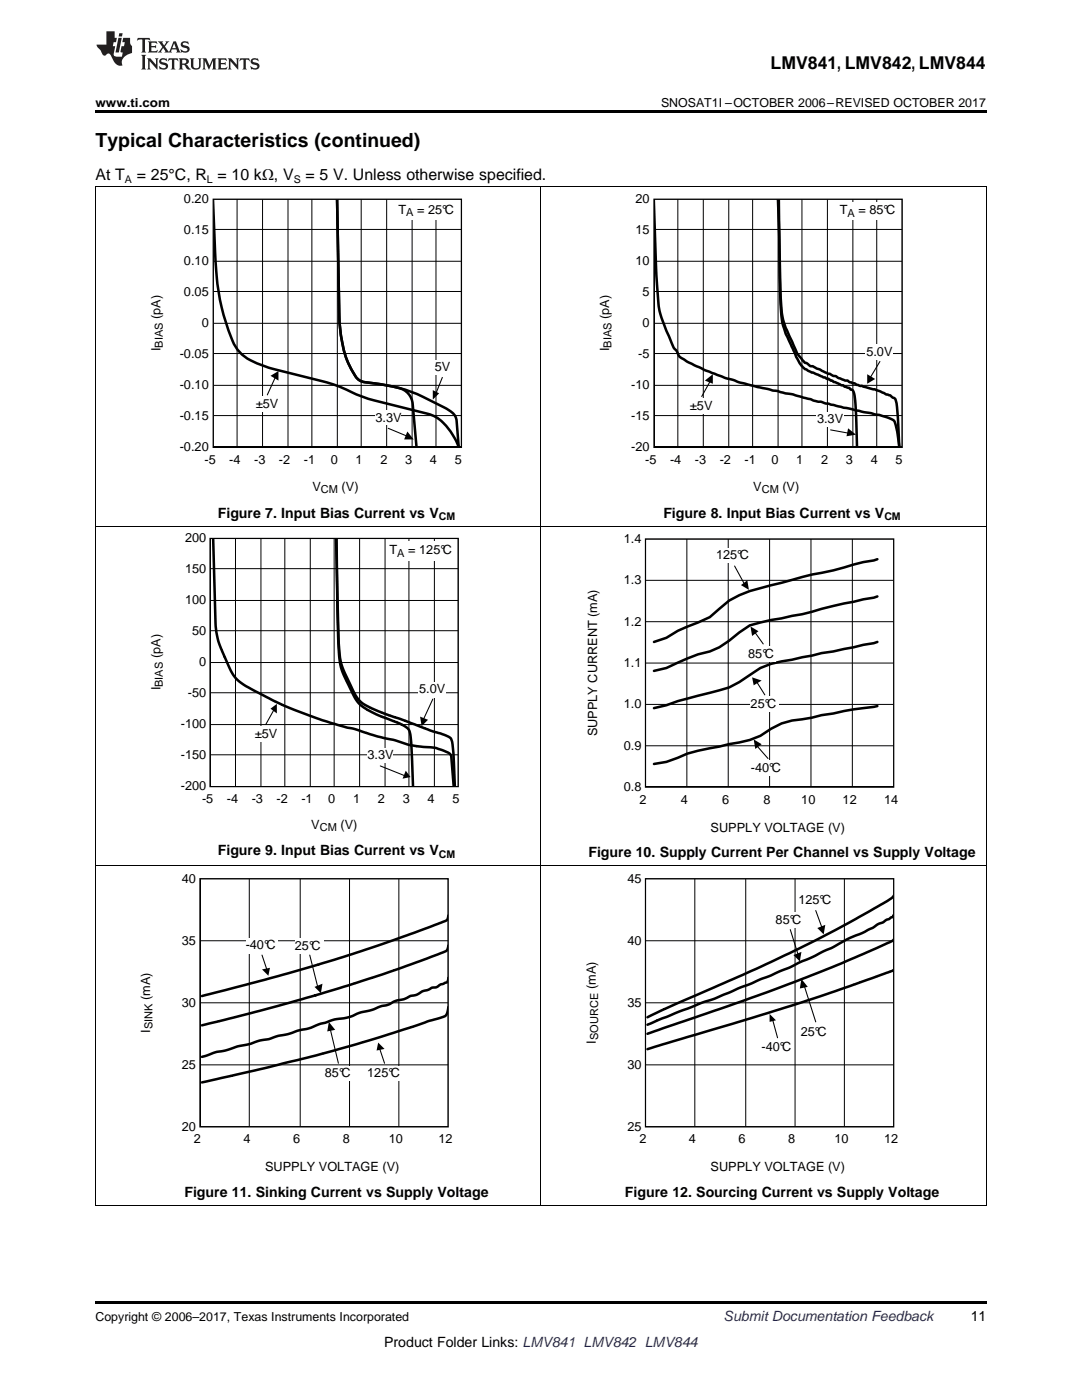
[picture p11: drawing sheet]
<svg xmlns="http://www.w3.org/2000/svg" width="216mm" height="279mm" viewBox="0 0 216 279" stroke-linecap="round" stroke-linejoin="round" font-family="sans-serif">
<path d="M19 259.7h177.8v.5h-177.8z" fill="#000"/>
<path d="M19.1 172.9v67.8M39.9 175.4h49.5v49.5h-49.5zM49.7 175.4v49.5M59.9 175.4v49.5M69.7 175.4v49.5M79.6 175.4v49.5M107.9 172.9v67.8M196.8 172.9v67.8M39.9 187.7h49.5M39.9 212.5h49.5M39.9 200.1h49.5M19 240.6h177.8" fill="none" stroke="#000" stroke-width=".2"/>
<path d="M39.4 174.7h50.6v50.7h-50.6z" fill="none" stroke="#fff" stroke-width=".91"/>
<path d="M89.5 182.7a1.38 1.38 0 0 1-1.4 1.4l-11.5 4.2-10 3.3-13.7 3.9-12.6 3.3M89.5 188.7a1.38 1.38 0 0 1-1.4 1.5l-11.5 4.2-9.4 3-11.8 3.4-15.1 3.8M89.5 195.1a.89 .89 0 0 1-.9 1.1l-.5 .2a4.1 4.1 0 0 1-2.1 .8l-.4 .2a6.1 6.1 0 0 0-2.6 1.2l-1 .1a7.6 7.6 0 0 1-3.1 1.1l-1.5 .7-1.3 .3a16.1 16.1 0 0 1-4.4 1.4 12 12 0 0 1-5.1 1.3l-2.8 .8a15 15 0 0 1-4.7 1.5l-1.5 .6-1.9 .3a16.4 16.4 0 0 1-4.3 1.1l-1.5 .5-2.6 .6a18.8 18.8 0 0 1-4.7 1.2l-2.3 .8M89.5 201a1.83 1.83 0 0 1-1.1 2l-13.9 4.4-11.3 3.2-10.3 2.6-12.6 2.8" fill="none" stroke="#000" stroke-width=".51"/>
<path d="M39.9 175.4v49.5h49.5v-49.5zM39.6 174.7h50.5v50.5h-50.5z" fill-rule="evenodd" fill="#fff"/>
<path d="M39.9 175.4h49.5v49.5h-49.5z" fill="none" stroke="#000" stroke-width=".24"/>
<path d="M52.3 190.6l.9 2.9" fill="none" stroke="#000" stroke-width=".21"/>
<path d="M52.3 193.5l1.6-.4-.3 1.6z" fill="#000"/>
<path d="M49.1 187.1h6.4v3.2h-6.4z" fill-rule="evenodd" fill="#fff"/>
<path d="M61.8 190.6l1.6 6.4" fill="none" stroke="#000" stroke-width=".21"/>
<path d="M62.8 197l1.5-.7-.3 1.9z" fill="#000"/>
<path d="M58.9 187.1h5.8v3.2h-5.8z" fill-rule="evenodd" fill="#fff"/>
<path d="M65.9 205.5l1.6 6.7" fill="none" stroke="#000" stroke-width=".21"/>
<path d="M65.6 203.9l1.3 1.6-1.6 .3z" fill="#000"/>
<path d="M64.7 212.8h5.7v2.9h-5.7z" fill-rule="evenodd" fill="#fff"/>
<path d="M75.8 209.3l.9 2.9" fill="none" stroke="#000" stroke-width=".21"/>
<path d="M75.5 208.1l1.2 1.2-1.6 .4z" fill="#000"/>
<path d="M73.2 212.8h7v2.9h-7z" fill-rule="evenodd" fill="#fff"/>
<path d="M128.3 174.7h50.6v50.7h-50.6z" fill="none" stroke="#fff" stroke-width=".91"/>
<path d="M128.8 175.4h49.5v49.5h-49.5zM138.6 175.4v49.5M148.8 175.4v49.5M158.6 175.4v49.5M168.5 175.4v49.5M128.8 187.7h49.5M128.8 212.5h49.5M128.8 200.1h49.5" fill="none" stroke="#000" stroke-width=".2"/>
<path d="M178.4 178.7l-.4 .5-1 .6-6.3 3.6-11.3 5.9-8.4 4-16.3 7.1-5.5 2.6M178.4 193.6l-8.8 3.2-11.1 3.7-29.3 8.9M178.4 187.5l-.8 .5-9.6 4.2-9.5 3.8-10.5 3.8-18.8 6.5M178.4 182.7l-1 .7-2.3 1.1-.9 .6-1.7 .9-3.1 1.3-3.4 1.9-8.4 3.9-14.9 6.2-2.7 .8-10.8 4.4" fill="none" stroke="#000" stroke-width=".51"/>
<path d="M128.8 175.4v49.5h49.5v-49.5zM128.5 174.7h50.5v50.5h-50.5z" fill-rule="evenodd" fill="#fff"/>
<path d="M128.8 175.4h49.5v49.5h-49.5z" fill="none" stroke="#000" stroke-width=".24"/>
<path d="M154.2 203.6l1 3.5" fill="none" stroke="#000" stroke-width=".21"/>
<path d="M153.6 202.4l1.2 1.2-1.2 .3z" fill="#000"/>
<path d="M152 207.4h6.3v2.9h-6.3z" fill-rule="evenodd" fill="#fff"/>
<path d="M160.5 197l2.3 6.9" fill="none" stroke="#000" stroke-width=".21"/>
<path d="M159.9 195.4l1.3 1.6-1.6 .3z" fill="#000"/>
<path d="M159.9 204.3h5.4v3.1h-5.4z" fill-rule="evenodd" fill="#fff"/>
<path d="M157.7 185.5l1.6 5.1" fill="none" stroke="#000" stroke-width=".21"/>
<path d="M158.3 190.6l1.6-.6-.3 1.9z" fill="#000"/>
<path d="M154.8 182h5.7v3.2h-5.7z" fill-rule="evenodd" fill="#fff"/>
<path d="M162.8 181.7l1.2 3.5" fill="none" stroke="#000" stroke-width=".21"/>
<path d="M163.1 185.2l1.6-.6-.3 1.9z" fill="#000"/>
<path d="M159.3 178.2h7v2.9h-7z" fill-rule="evenodd" fill="#fff"/>
<g fill="none" stroke="#000" stroke-width=".2">
<path d="M19.1 105.1v67.8M107.9 105.1v67.8M128.8 107.6h49.5v49.5h-49.5zM128.8 115.8h49.5M137.1 107.6v49.5M145.3 107.6v49.5M153.6 107.6v49.5M161.8 107.6v49.5M170.1 107.6v49.5M196.8 105.1v67.8M128.8 132.3h49.5M128.8 124.1h49.5"/>
<path d="M128.8 148.8h49.5M128.8 140.6h49.5M19 172.8h177.8"/>
</g>
<path d="M128.3 106.9h50.6v50.6h-50.6z" fill="none" stroke="#fff" stroke-width=".91"/>
<path d="M175.1 119l-8.8 1.9-6.2 1.7-8.4 1.6-2.1 .6-2.1 1.4a14.9 14.9 0 0 1-8.2 4.4l-6.3 2.7-2.5 .6M175.1 111.6l-.7 .3a53 53 0 0 0-8.1 1.9l-4.3 .9-6 1.6a59.6 59.6 0 0 0-8.5 2.5l-2 1.1-3.9 3.3-6.3 2.7-2.3 1.4-2.5 .8M175.1 128.1l-17.1 3.6a15.7 15.7 0 0 0-8.4 3 16.3 16.3 0 0 1-8 3.6l-11.1 3M175.1 140.9l-.7 .2a50.8 50.8 0 0 0-8.1 1.3l-2.4 .3-3.8 .9a13.8 13.8 0 0 0-8.4 3.3l-2.1 .8-6.1 1.3a30 30 0 0 0-8.2 2.2l-2.3 .9-2.5 .4" fill="none" stroke="#000" stroke-width=".51"/>
<path d="M128.8 107.6v49.5h49.5v-49.5zM128.5 106.9h50.5v50.5h-50.5z" fill-rule="evenodd" fill="#fff"/>
<path d="M128.8 107.6h49.5v49.5h-49.5z" fill="none" stroke="#000" stroke-width=".24"/>
<path d="M151 148.8l2.2 2.6" fill="none" stroke="#000" stroke-width=".21"/>
<path d="M150.4 147.6l1.6 .9-1.3 1z" fill="#000"/>
<path d="M149.8 151.7h6.6v3.2h-6.6z" fill-rule="evenodd" fill="#fff"/>
<path d="M151 136.1l1.6 2.6" fill="none" stroke="#000" stroke-width=".21"/>
<path d="M150.1 135.2l1.9 .6-1.6 1z" fill="#000"/>
<path d="M149.8 139h5.7v3.2h-5.7z" fill-rule="evenodd" fill="#fff"/>
<path d="M150.7 126.3l1.6 2.2" fill="none" stroke="#000" stroke-width=".21"/>
<path d="M149.8 125l1.5 1-1.2 .9z" fill="#000"/>
<path d="M149.4 128.8h5.4v3.2h-5.4z" fill-rule="evenodd" fill="#fff"/>
<path d="M146.6 113l1.9 3.5" fill="none" stroke="#000" stroke-width=".21"/>
<path d="M147.8 116.8l1.3-1 .3 1.9z" fill="#000"/>
<path d="M142.8 109.5h7.3v2.8h-7.3z" fill-rule="evenodd" fill="#fff"/>
<path d="M41.5 106.8h50.6v50.6h-50.6z" fill="none" stroke="#fff" stroke-width=".91"/>
<g fill="none" stroke="#000" stroke-width=".2">
<path d="M41.9 107.5h49.5v49.5h-49.5zM41.9 119.8h49.5M41.9 113.5h49.5M47 107.5v49.5M52.1 107.5v49.5M56.8 107.5v49.5M61.9 107.5v49.5M66.7 107.5v49.5M71.8 107.5v49.5M76.8 107.5v49.5M81.6 107.5v49.5M86.7 107.5v49.5"/>
<path d="M41.9 138.3h49.5M41.9 132.2h49.5M41.9 125.9h49.5M41.9 150.6h49.5M41.9 144.6h49.5"/>
</g>
<path d="M42.5 107.4l.5 16.9a16.7 16.7 0 0 0 1.9 6.8l.4 1a9 9 0 0 0 5.3 5.7l6.2 3.1 7.5 2.8 4.9 1.5 1.7 .3 4.4 1.5 3.5 .7 2.7 .9 5.4 .7 2 .7a1.46 1.46 0 0 1 1.2 1l.4 5.9M67.1 107.4l.4 19.5a17.4 17.4 0 0 0 1 6.7l2.4 5.1 .7 .9 .9 .9 1.6 .9 3 1.2 8.8 3.2 2.7 .8a2.09 2.09 0 0 1 1.7 1.9l.5 8.4M67.2 107.4l.3 20.3a18.8 18.8 0 0 0 .8 6.2l2.4 5.2 1.3 1.7 1.3 .9 1.8 .9 5.5 2.2a2.34 2.34 0 0 1 1.3 2.3l.5 9.8" fill="none" stroke="#000" stroke-width=".51"/>
<path d="M41.9 107.5v49.5h49.5v-49.5zM41.6 106.8h50.5v50.5h-50.5z" fill-rule="evenodd" fill="#fff"/>
<path d="M41.9 107.5h49.5v49.5h-49.5z" fill="none" stroke="#000" stroke-width=".24"/>
<path d="M75.9 152.9l4.7 1.9" fill="none" stroke="#000" stroke-width=".21"/>
<path d="M81 153.8l.9 1.3-1.6 .3z" fill="#000"/>
<path d="M73.3 149.4h5.1v2.8h-5.1z" fill-rule="evenodd" fill="#fff"/>
<path d="M86.4 139.5l-1.9 4.2" fill="none" stroke="#000" stroke-width=".21"/>
<path d="M83.8 143l1.6 .7-1.3 1.2z" fill="#000"/>
<path d="M83.5 136h5.4v3.2h-5.4z" fill-rule="evenodd" fill="#fff"/>
<path d="M54.6 141.7l-1.6 2.9" fill="none" stroke="#000" stroke-width=".21"/>
<path d="M54 141.4l1.2-.9v1.9z" fill="#000"/>
<g fill="#fff">
<path d="M50.8 144.9h4.4v3.2h-4.4z" fill-rule="evenodd"/>
<path d="M77.8 108.1h13v3.8h-13z" fill-rule="evenodd"/>
</g>
<g fill="none" stroke="#000" stroke-width=".2">
<path d="M19.1 37.2v67.9M42.5 39.8h49.6v49.5h-49.6zM47.3 39.8v49.5M52.4 39.8v49.5M57.5 39.8v49.5M62.2 39.8v49.5M67.3 39.8v49.5M72.1 39.8v49.5M77.2 39.8v49.5M82.2 39.8v49.5M87 39.8v49.5M107.9 37.2v67.9"/>
<path d="M196.8 37.2v67.9M42.5 58.2h49.6M42.5 52.1h49.6M42.5 45.8h49.6M42.5 76.9h49.6M42.5 70.6h49.6M42.5 64.5h49.6M42.5 82.9h49.6M19 105h177.8"/>
</g>
<path d="M42 39.1h50.6v50.6h-50.6z" fill="none" stroke="#fff" stroke-width=".91"/>
<path d="M42.5 39.7l.4 10.5a44.2 44.2 0 0 0 4.2 19.2 11.4 11.4 0 0 0 6.4 3.9l11.1 2.8a39.7 39.7 0 0 1 7.3 2.9l2.8 .9 10.7 2.7a9.6 9.6 0 0 1 5.6 5.4l.5 1.2-.4-5.2a3.6 3.6 0 0 0-2.4-2.7l-4.3-2.1a34.6 34.6 0 0 0-11.9-3l-.3-.1a3.7 3.7 0 0 1-2-2.3 22.6 22.6 0 0 1-2.5-10.6l-.4-23.5 .4 23.5a22 22 0 0 0 3.2 11.9 2.53 2.53 0 0 0 1.9 1.2l2.6 .3a19.7 19.7 0 0 1 5.4 1.4 3.6 3.6 0 0 1 1.5 2.6l.8 8.6" fill="none" stroke="#000" stroke-width=".51"/>
<path d="M42.5 39.8v49.5h49.6v-49.5zM41.9 39.1h50.5v50.5h-50.5z" fill-rule="evenodd" fill="#fff"/>
<path d="M42.5 39.8h49.6v49.5h-49.6z" fill="none" stroke="#000" stroke-width=".24"/>
<path d="M77.5 85.5l3.8 1.6" fill="none" stroke="#000" stroke-width=".21"/>
<path d="M81.3 86.1l1.3 1.6h-2z" fill="#000"/>
<path d="M74.9 82h5.1v2.8h-5.1z" fill-rule="evenodd" fill="#fff"/>
<path d="M88.3 75.3l-1.3 3.2" fill="none" stroke="#000" stroke-width=".21"/>
<path d="M86.4 77.9l1.2 .6-1.2 1.3z" fill="#000"/>
<path d="M86.7 71.8h3.2v2.9h-3.2z" fill-rule="evenodd" fill="#fff"/>
<path d="M54.9 75.3l-1.6 3.5" fill="none" stroke="#000" stroke-width=".21"/>
<path d="M54 75l1.6-1v2z" fill="#000"/>
<g fill="#fff">
<path d="M51.1 79.1h4.5v3.2h-4.5z" fill-rule="evenodd"/>
<path d="M79.4 40.1h11.7v3.8h-11.7z" fill-rule="evenodd"/>
</g>
<path d="M129.9 39.1h50.6v50.6h-50.6z" fill="none" stroke="#fff" stroke-width=".91"/>
<g fill="none" stroke="#000" stroke-width=".2">
<path d="M130.5 39.8h49.5v49.5h-49.5zM135.3 39.8v49.5M140.3 39.8v49.5M145.4 39.8v49.5M150.2 39.8v49.5M155.3 39.8v49.5M160 39.8v49.5M165.1 39.8v49.5M170.2 39.8v49.5M174.9 39.8v49.5M130.5 58.2h49.5M130.5 52.1h49.5"/>
<path d="M130.5 45.8h49.5M130.5 76.9h49.5M130.5 70.6h49.5M130.5 64.5h49.5M130.5 82.9h49.5"/>
</g>
<path d="M130.5 39.7l.4 14.6 .5 6.4a32.9 32.9 0 0 0 2.6 7.7l.5 1.1 .5 .6 .5 .9 .3 .3 1.5 1 3.3 1.6 4.1 1.5 6.4 1.8 4 .8 1.5 .5 1.6 .2 4.2 1.3 1.5 .2 4.4 1.1 7.2 1.5 2.2 .8 .6 .3 .4 .8 .7 4.5-.4-7.3a4 4 0 0 0-.6-2.5l-.8-.5-.7-.2-2.4-1-2.9-.7-1.1-.5-1-.2a1.02 1.02 0 0 0-1-.4l-1.2-.4-.5-.4-.5-.1-.8-.4h-.2l-3.1-1.5a1.16 1.16 0 0 1-1.2-.6l-.4-.2-.6-.6a13.6 13.6 0 0 1-2.2-4l-.7-1.5a12 12 0 0 1-1.2-4.4l-.2-3.9-.5-18.2M155.4 39.7l.3 20.4a18.8 18.8 0 0 0 2.6 9.7l1.3 2.7 1 1.1 4.3 2h.4l.5 .4h.3l.2 .2 1.6 .7h.3l.4 .3 .8 .2 .3 .3a.7 .7 0 0 1 .7 .9l.4 3.3 .2 7.3" fill="none" stroke="#000" stroke-width=".51"/>
<path d="M130.5 39.8v49.5h49.5v-49.5zM129.9 39.1h50.4v50.5h-50.4z" fill-rule="evenodd" fill="#fff"/>
<path d="M130.5 39.8h49.5v49.5h-49.5z" fill="none" stroke="#000" stroke-width=".24"/>
<path d="M165.7 85.8l3.5 .6" fill="none" stroke="#000" stroke-width=".21"/>
<path d="M169.2 85.5l1.6 1.2-1.9 .4z" fill="#000"/>
<path d="M162.9 82.3h5.4v2.9h-5.4z" fill-rule="evenodd" fill="#fff"/>
<path d="M175.6 72.1l-1.9 3.2" fill="none" stroke="#000" stroke-width=".21"/>
<path d="M173 74.7l1.6 .9-1.6 1z" fill="#000"/>
<path d="M172.7 68.7h5.4v3.1h-5.4z" fill-rule="evenodd" fill="#fff"/>
<path d="M141.6 76.3l-1.6 2.8" fill="none" stroke="#000" stroke-width=".21"/>
<path d="M140.7 76l1.5-1.3v1.9z" fill="#000"/>
<g fill="#fff">
<path d="M137.8 79.4h4.4v3.2h-4.4z" fill-rule="evenodd"/>
<path d="M167.6 40.4h11.5v3.5h-11.5z" fill-rule="evenodd"/>
</g>
<path d="M19 37.2h177.8" fill="none" stroke="#000" stroke-width=".2"/>
<path d="M19 22h177.8v.5h-177.8z" fill="#000"/>
<g fill="#231f20">
<path d="M27.5 7.6l-.1 .5 .4-.2h.6v.1v2.1l-.2 .4h1l-.3-.4v-2.1l.1-.1h.5l.5 .2-.2-.5zM29.5 8.3l.2 .3v1.5l-.2 .4h1.8l.2-.6a1.04 1.04 0 0 1-1.3 .2v-.7h.6l.3 .2v-.6l-.3 .2h-.6v-.6l.8-.1 .4 .3-.2-.5zM31.5 8.3l.9 1.1-.9 1.1h.8l-.2-.2 .5-.7 .4 .7-.2 .2h1.5l-.1-.2 .1-.4h.9l.1 .4-.2 .2h1l-.3-.3-.7-1.9h-.5l-.9 2-.8-1 .9-1h-.8l.1 .3-.3 .5-.4-.6 .2-.2zM34.7 8.6l.4 1h-.7zM36.3 8.4a.63 .63 0 0 0-.2 .7 .63 .63 0 0 0 .6 .4l.6 .2 .1 .2a.75 .75 0 0 1-.7 .4 .75 .75 0 0 1-.6-.5l.1 .7 .1-.1a1.11 1.11 0 0 0 1.5-.6 1.13 1.13 0 0 0-1.2-.8l-.1-.4a1.04 1.04 0 0 1 1.2 .2l-.2-.5-.1 .1-.5-.2zM28.2 10.9l.2 .4v2.2l-.2 .4h1l-.3-.4v-2.2l.3-.4zM29.3 11.6l.3 .4v1.5l-.3 .4h.8l-.2-.4v-1.3l1.5 1.7v-1.9l.2-.4h-.7l.2 .4v.9l-1.1-1.3zM32 11.8a.62 .62 0 0 0-.2 .7 .62 .62 0 0 0 .6 .4l.6 .1 .1 .3a.76 .76 0 0 1-.7 .3 .76 .76 0 0 1-.6-.4l.1 .7 .1-.1a1.11 1.11 0 0 0 1.5-.6 1.13 1.13 0 0 0-1.2-.8l-.1-.4a1.04 1.04 0 0 1 1.2 .2l-.2-.6-.1 .1-.5-.1zM33.7 11.6l-.2 .6a.61 .61 0 0 1 .8-.3v1.6l-.2 .4h.9l-.2-.4v-1.6a.63 .63 0 0 1 .8 .3l-.2-.6zM35.6 11.6l.3 .4v1.5l-.3 .4h1l-.2-.2v-.8l.5 .2a.76 .76 0 0 0 1.2 .7l-1-1a.58 .58 0 0 0 .6-.5 .58 .58 0 0 0-.5-.6zM36.4 11.9h.1a.45 .45 0 0 1 .5 .1 .45 .45 0 0 1 .1 .5l-.7 .2zM37.9 11.6l.2 .2a2.17 2.17 0 0 0 .3 1.9 .99 .99 0 0 0 1.6-.6v-1.1l.2-.4h-.7l.2 .2a1.92 1.92 0 0 1-.2 1.8 .6 .6 0 0 1-.9-.5v-1.1l.2-.4zM40.4 11.6l.2 .4v1.5l-.2 .4h.7l-.2-.4v-1.4l.8 1.8 .8-1.8v1.4l-.2 .4h.9l-.2-.4v-1.5l.2-.4h-.8l-.6 1.5-.6-1.5zM43.4 11.6l.2 .4v1.5l-.2 .4h1.8l.2-.6a1.04 1.04 0 0 1-1.3 .1v-.6h.5l.4 .2v-.6l-.4 .2h-.5v-.7h.8l.3 .3-.1-.6zM45.5 11.6l.2 .4v1.5l-.2 .4h.7l-.2-.4v-1.3l1.5 1.7v-1.9l.2-.4h-.7l.2 .4v.9l-1.1-1.3zM47.9 11.6l-.1 .6a.61 .61 0 0 1 .8-.3v1.6l-.3 .4h1l-.3-.4 .1-1.6a.63 .63 0 0 1 .7 .3l-.1-.6zM50.2 11.8a.62 .62 0 0 0-.2 .7 .62 .62 0 0 0 .6 .4l.6 .1 .2 .3a.76 .76 0 0 1-.8 .3 .76 .76 0 0 1-.6-.4l.1 .7 .2-.1a1.11 1.11 0 0 0 1.5-.6 1.13 1.13 0 0 0-1.3-.8l-.1-.4a1.04 1.04 0 0 1 1.2 .2l-.1-.6-.2 .1-.5-.1z"/>
<path d="M21.2 6.3v2.6h-1.9l.1 .4 .7 .9a.91 .91 0 0 0 1 .8 .56 .56 0 0 1 .5-.3 .56 .56 0 0 1 .5 .3l.4 .8a1.53 1.53 0 0 0 1.9 1.2 1.54 1.54 0 0 1 1-2.1l.9-.3v-1.4a1.52 1.52 0 0 1-.3-1.6h-1.4l-.2 .8h.5l-.2 .8h-.4l-.2 1v.2l.4 .1-.2 .8a1.93 1.93 0 0 1-1.6-.3l.3-1.8h-.5l.2-.8h.4l.2-.8h-.4v-1.3zM23.6 7.6l-.6 2.9h.7l.6-2.9zM23.8 6.6l-.1 .7h.6l.2-.7z"/>
</g>
<text font-size="3.9" x="19" y="29.3">Typical Characteristics (continued)</text>
<text font-size="3.5" x="153.8" y="13.8">LMV841, LMV842, LMV844</text>
<g font-size="3.2">
<text x="19" y="36">At T</text>
<text x="27.3" y="36">= 25°C, R = 10 kΩ, V</text>
<text x="61" y="36">= 5 V. Unless otherwise specified.</text>
</g>
<g font-size="2.8">
<text x="43.5" y="103.3">Figure 7. Input Bias Current vs V</text>
<text x="132.4" y="103.3">Figure 8. Input Bias Current vs V</text>
<text x="43.5" y="170.7">Figure 9. Input Bias Current vs V</text>
<text x="117.4" y="171.1">Figure 10. Supply Current Per Channel vs Supply Voltage</text>
<text x="36.8" y="238.9">Figure 11. Sinking Current vs Supply Voltage</text>
<text x="124.7" y="238.9">Figure 12. Sourcing Current vs Supply Voltage</text>
<text x="193.7" y="263.6">11</text>
<text x="76.7" y="268.9">Product Folder Links: LMV841 LMV842 LMV844</text>
</g>
<text font-size="2.8" fill="#0000c8" x="144.4" y="263.6">Submit Documentation Feedback</text>
<g font-size="2.5">
<text x="19" y="21.4">www.ti.com</text>
<text x="131.9" y="21.4">SNOSAT1I –OCTOBER 2006–REVISED OCTOBER 2017</text>
<text x="36.7" y="40.5">0.20</text>
<text x="126.8" y="40.5">20</text>
<text x="36.7" y="46.7">0.15</text>
<text x="79.5" y="42.6">T</text>
<text x="83.2" y="42.6">= 25°C</text>
<text x="126.8" y="46.7">15</text>
<text x="167.6" y="42.8">T</text>
<text x="171.3" y="42.8">= 85°C</text>
<text x="36.7" y="52.9">0.10</text>
<text x="126.8" y="52.9">10</text>
<text x="36.7" y="59.1">0.05</text>
<text x="128.2" y="59.1">5</text>
<text x="32" y="63.7" transform="rotate(-90 32 63.7)">(pA)</text>
<text x="40.2" y="65.3">0</text>
<text x="121.6" y="63.7" transform="rotate(-90 121.6 63.7)">(pA)</text>
<text x="128.2" y="65.3">0</text>
<text x="32" y="70.1" transform="rotate(-90 32 70.1)">I</text>
<text x="35.9" y="71.5">-0.05</text>
<text x="121.6" y="70.1" transform="rotate(-90 121.6 70.1)">I</text>
<text x="127.3" y="71.5">-5</text>
<text x="172.9" y="71">5.0V</text>
<text x="35.9" y="77.7">-0.10</text>
<text x="86.8" y="74">5V</text>
<text x="125.9" y="77.7">-10</text>
<text x="35.9" y="83.9">-0.15</text>
<text x="51.1" y="81.5">±5V</text>
<text x="125.9" y="83.9">-15</text>
<text x="137.7" y="81.8">±5V</text>
<text x="74.9" y="84.2">3.3V</text>
<text x="163" y="84.5">3.3V</text>
<text x="35.9" y="90">-0.20</text>
<text x="40.8" y="92.6">-5</text>
<text x="45.8" y="92.6">-4</text>
<text x="50.7" y="92.6">-3</text>
<text x="55.7" y="92.6">-2</text>
<text x="60.6" y="92.6">-1</text>
<text x="66" y="92.6">0</text>
<text x="70.9" y="92.6">1</text>
<text x="75.9" y="92.6">2</text>
<text x="80.8" y="92.6">3</text>
<text x="85.8" y="92.6">4</text>
<text x="90.8" y="92.6">5</text>
<text x="125.9" y="90">-20</text>
<text x="128.7" y="92.6">-5</text>
<text x="133.7" y="92.6">-4</text>
<text x="138.7" y="92.6">-3</text>
<text x="143.6" y="92.6">-2</text>
<text x="148.6" y="92.6">-1</text>
<text x="153.9" y="92.6">0</text>
<text x="158.9" y="92.6">1</text>
<text x="163.8" y="92.6">2</text>
<text x="168.8" y="92.6">3</text>
<text x="173.7" y="92.6">4</text>
<text x="178.7" y="92.6">5</text>
<text x="62.3" y="98">V</text>
<text x="68.2" y="98">(V)</text>
<text x="150.3" y="98">V</text>
<text x="156.1" y="98">(V)</text>
<text x="36.9" y="108.2">200</text>
<text x="77.7" y="110.6">T</text>
<text x="81.5" y="110.6">= 125°C</text>
<text x="124.5" y="108.3">1.4</text>
<text x="142.9" y="111.7">125°C</text>
<text x="36.9" y="114.4">150</text>
<text x="124.5" y="116.6">1.3</text>
<text x="36.9" y="120.6">100</text>
<text x="124.5" y="124.8">1.2</text>
<text x="32" y="131.4" transform="rotate(-90 32 131.4)">(pA)</text>
<text x="38.4" y="126.8">50</text>
<text x="149.3" y="131.3">85°C</text>
<text x="32" y="137.8" transform="rotate(-90 32 137.8)">I</text>
<text x="39.8" y="133">0</text>
<text x="124.5" y="133.1">1.1</text>
<text x="37.5" y="139.2">-50</text>
<text x="83.7" y="138.4">5.0V</text>
<text x="124.5" y="141.3">1.0</text>
<text x="149.8" y="141.3">25°C</text>
<text x="36.1" y="145.4">-100</text>
<text x="50.8" y="147.4">±5V</text>
<text x="119.1" y="147" transform="rotate(-90 119.1 147)">SUPPLY CURRENT (mA)</text>
<text x="124.5" y="149.6">0.9</text>
<text x="36.1" y="151.6">-150</text>
<text x="73.3" y="151.6">3.3V</text>
<text x="149.8" y="154.1">-40°C</text>
<text x="36.1" y="157.7">-200</text>
<text x="40.3" y="160.3">-5</text>
<text x="45.3" y="160.3">-4</text>
<text x="50.2" y="160.3">-3</text>
<text x="55.2" y="160.3">-2</text>
<text x="60.1" y="160.3">-1</text>
<text x="65.5" y="160.3">0</text>
<text x="70.5" y="160.3">1</text>
<text x="75.4" y="160.3">2</text>
<text x="80.4" y="160.3">3</text>
<text x="85.3" y="160.3">4</text>
<text x="90.3" y="160.3">5</text>
<text x="124.5" y="157.9">0.8</text>
<text x="127.6" y="160.4">2</text>
<text x="135.8" y="160.4">4</text>
<text x="144.1" y="160.4">6</text>
<text x="152.3" y="160.4">8</text>
<text x="159.9" y="160.4">10</text>
<text x="168.1" y="160.4">12</text>
<text x="176.4" y="160.4">14</text>
<text x="62.1" y="165.4">V</text>
<text x="67.9" y="165.4">(V)</text>
<text x="141.8" y="165.9">SUPPLY VOLTAGE (V)</text>
<text x="36.3" y="176.1">40</text>
<text x="125.2" y="176.1">45</text>
<text x="154.8" y="184.5">85°C</text>
<text x="159.3" y="180.4">125°C</text>
<text x="36.3" y="188.5">35</text>
<text x="49" y="189.5">-40°C</text>
<text x="58.8" y="189.5">25°C</text>
<text x="125.2" y="188.5">40</text>
<text x="118.9" y="197.4" transform="rotate(-90 118.9 197.4)">(mA)</text>
<text x="30" y="199.6" transform="rotate(-90 30 199.6)">(mA)</text>
<text x="36.3" y="200.9">30</text>
<text x="125.2" y="200.9">35</text>
<text x="30" y="206.1" transform="rotate(-90 30 206.1)">I</text>
<text x="118.9" y="208.3" transform="rotate(-90 118.9 208.3)">I</text>
<text x="151.9" y="209.7">-40°C</text>
<text x="159.8" y="206.7">25°C</text>
<text x="36.3" y="213.3">25</text>
<text x="64.8" y="215">85°C</text>
<text x="73.3" y="215">125°C</text>
<text x="125.2" y="213.3">30</text>
<text x="36.3" y="225.7">20</text>
<text x="125.2" y="225.7">25</text>
<text x="38.7" y="228.2">2</text>
<text x="48.6" y="228.2">4</text>
<text x="52.9" y="233.8">SUPPLY VOLTAGE (V)</text>
<text x="58.5" y="228.2">6</text>
<text x="68.4" y="228.2">8</text>
<text x="77.6" y="228.2">10</text>
<text x="87.5" y="228.2">12</text>
<text x="127.6" y="228.2">2</text>
<text x="137.5" y="228.2">4</text>
<text x="141.8" y="233.8">SUPPLY VOLTAGE (V)</text>
<text x="147.4" y="228.2">6</text>
<text x="157.3" y="228.2">8</text>
<text x="166.5" y="228.2">10</text>
<text x="176.4" y="228.2">12</text>
<text x="19" y="263.6">Copyright © 2006–2017, Texas Instruments Incorporated</text>
</g>
<g font-size="2.2">
<text x="81.1" y="43.1">A</text>
<text x="169.1" y="43.3">A</text>
<text x="32.5" y="69.4" transform="rotate(-90 32.5 69.4)">BIAS</text>
<text x="122" y="69.4" transform="rotate(-90 122 69.4)">BIAS</text>
<text x="64" y="98.4">CM</text>
<text x="152" y="98.4">CM</text>
<text x="79.3" y="111.1">A</text>
<text x="32.5" y="137.1" transform="rotate(-90 32.5 137.1)">BIAS</text>
<text x="63.8" y="165.9">CM</text>
<text x="30.4" y="205.4" transform="rotate(-90 30.4 205.4)">SINK</text>
<text x="119.3" y="207.6" transform="rotate(-90 119.3 207.6)">SOURCE</text>
</g>
<g font-size="2.1">
<text x="24.9" y="36.6">A</text>
<text x="41.3" y="36.6">L</text>
<text x="58.6" y="36.6">S</text>
<text x="87.6" y="103.9">CM</text>
<text x="176.5" y="103.9">CM</text>
<text x="87.6" y="171.2">CM</text>
</g>
</svg>
